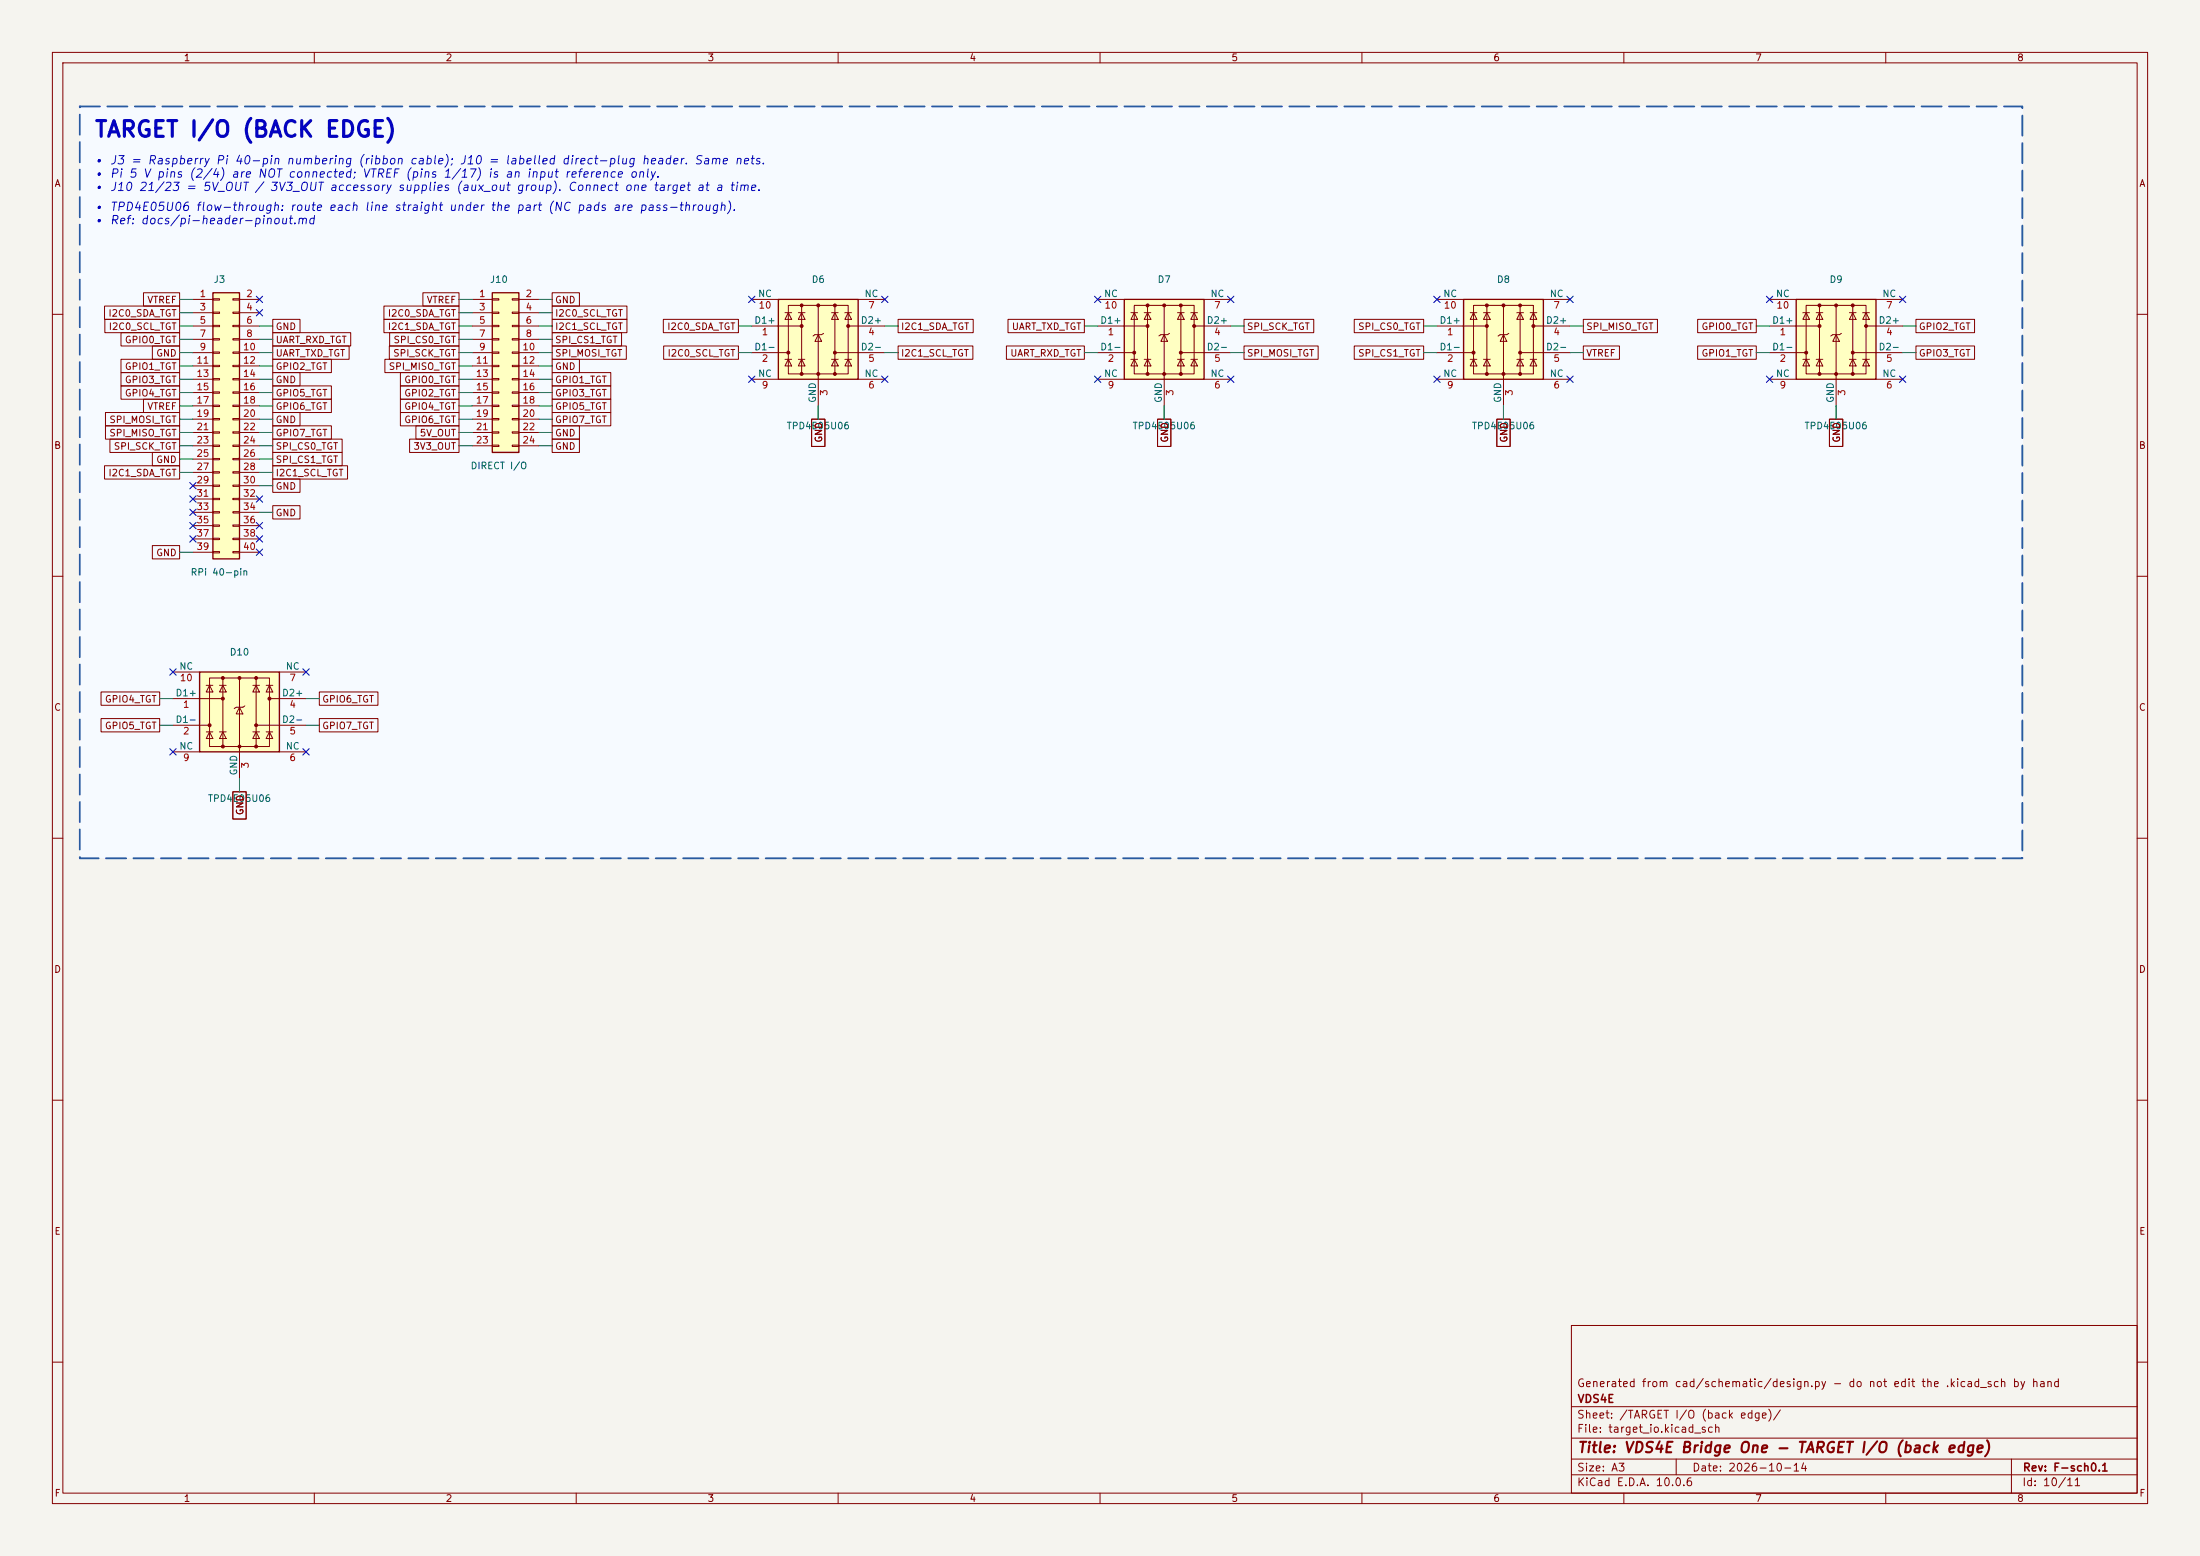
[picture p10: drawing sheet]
<svg xmlns="http://www.w3.org/2000/svg" width="420mm" height="297mm" viewBox="0 0 420 297" stroke-linecap="round" stroke-linejoin="round" font-family="sans-serif">
<path d="M0 0h420v297h-420z" fill="#f5f4ef" stroke="#f5f4ef" stroke-width=".19"/>
<g fill="none" stroke="#840000" stroke-width=".19">
<path d="M10 10h400v277h-400zM12 12h396v273h-396zM60 10v2M110 10v2M160 10v2M210 10v2M260 10v2M310 10v2M360 10v2M10 60h2M408 60h2M10 110h2"/>
<path d="M408 110h2M10 160h2M408 160h2M10 210h2M408 210h2M300 253h108v32h-108zM10 260h2M300 278.5h108M300 274.5h108M300 268.5h108M320 278.5v3M384 278.5v6.5"/>
<path d="M408 260h2M60 285v2M110 285v2M160 285v2M210 285v2M260 285v2M300 281.5h108M310 285v2M360 285v2"/>
</g>
<path d="M15.2 20.3h370.9v143.5h-370.9z" fill="#f6faff"/>
<path d="M279.4 57.2h15.2v15.2h-15.2z" fill="#ffffc2"/>
<g fill="none" stroke="#840000" stroke-width=".19">
<path d="M274.3 57.2h5.1M280.7 59.7h1.2M281.3 58.3h11.4v13.1h-11.4zM281.3 59.7l.6 1.3h-1.2zM283.2 59.7h1.3M283.8 59.7l.7 1.3h-1.3zM283.8 58.3v13.1M287 58.3v19.2M289.6 59.7h1.2M290.2 59.7l.6 1.3h-1.2zM290.2 58.3v13.1M292.1 59.7h1.3"/>
<path d="M292.7 59.7l.7 1.3h-1.3zM294.6 57.2h5.1M274.3 62.2h9.5M274.3 67.3h7M274.3 72.4h5.1M280.7 68.6h1.2M281.3 68.6l.6 1.3h-1.2zM283.2 68.6h1.3M283.8 68.6l.7 1.3h-1.3zM287 63.9l.7 1.3h-1.3zM288 63.6l-.3 .3h-1.3l-.4 .2M289.6 68.6h1.2"/>
<path d="M290.2 68.6l.6 1.3h-1.2zM290.2 67.3h9.5M292.1 68.6h1.3M292.7 68.6l.7 1.3h-1.3zM292.7 62.2h7M294.6 72.4h5.1"/>
</g>
<path d="M279.4 57.2h15.2v15.2h-15.2z" fill="none" stroke="#840000" stroke-width=".25"/>
<g fill="#840000" stroke="#840000" stroke-width=".19">
<circle cx="281.3" cy="67.3" r=".28"/>
<circle cx="283.8" cy="58.3" r=".28"/>
<circle cx="283.8" cy="62.2" r=".28"/>
<circle cx="283.8" cy="71.4" r=".28"/>
<circle cx="287" cy="58.3" r=".28"/>
<circle cx="287" cy="71.4" r=".28"/>
<circle cx="290.2" cy="58.3" r=".28"/>
<circle cx="290.2" cy="67.3" r=".28"/>
<circle cx="290.2" cy="71.4" r=".28"/>
<circle cx="292.7" cy="62.2" r=".28"/>
</g>
<path d="M38.1 128.3h15.2v15.2h-15.2z" fill="#ffffc2"/>
<g fill="none" stroke="#840000" stroke-width=".19">
<path d="M33 133.4h9.5M33 138.4h7M33 128.3h5.1M39.4 130.8h1.2M39.4 139.7h1.2M40 129.4h11.4v13.1h-11.4zM40 130.8l.6 1.3h-1.2zM40 139.7l.6 1.3h-1.2zM41.9 130.8h1.3M41.9 139.7h1.3M42.5 130.8l.7 1.3h-1.3zM42.5 139.7l.7 1.3h-1.3z"/>
<path d="M42.5 129.4v13.1M45.7 135l.7 1.3h-1.3zM45.7 129.4v19.2M46.7 134.7l-.3 .3h-1.3l-.4 .3M48.3 130.8h1.2M48.3 139.7h1.2M48.9 130.8l.6 1.3h-1.2zM48.9 139.7l.6 1.3h-1.2zM48.9 129.4v13.1M48.9 138.4h9.5M50.8 130.8h1.3M50.8 139.7h1.3"/>
<path d="M51.4 130.8l.7 1.3h-1.3zM51.4 139.7l.7 1.3h-1.3zM51.4 133.4h7M53.3 128.3h5.1M33 143.5h5.1M53.3 143.5h5.1"/>
</g>
<path d="M38.1 128.3h15.2v15.2h-15.2z" fill="none" stroke="#840000" stroke-width=".25"/>
<g fill="#840000" stroke="#840000" stroke-width=".19">
<circle cx="40" cy="138.4" r=".28"/>
<circle cx="42.5" cy="129.4" r=".28"/>
<circle cx="42.5" cy="133.4" r=".28"/>
<circle cx="42.5" cy="142.5" r=".28"/>
<circle cx="45.7" cy="129.4" r=".28"/>
<circle cx="45.7" cy="142.5" r=".28"/>
<circle cx="48.9" cy="129.4" r=".28"/>
<circle cx="48.9" cy="138.4" r=".28"/>
<circle cx="48.9" cy="142.5" r=".28"/>
<circle cx="51.4" cy="133.4" r=".28"/>
</g>
<path d="M148.6 57.2h15.2v15.2h-15.2z" fill="#ffffc2"/>
<g fill="none" stroke="#840000" stroke-width=".19">
<path d="M143.5 57.2h5.1M149.9 59.7h1.2M150.5 58.3h11.4v13.1h-11.4zM150.5 59.7l.6 1.3h-1.2zM152.4 59.7h1.3M153 59.7l.7 1.3h-1.3zM153 58.3v13.1M156.2 58.3v19.2M158.7 59.7h1.3M159.4 59.7l.6 1.3h-1.3zM159.4 58.3v13.1M161.3 59.7h1.3"/>
<path d="M161.9 59.7l.7 1.3h-1.3zM163.8 57.2h5.1M143.5 62.2h9.5M143.5 67.3h7M143.5 72.4h5.1M149.9 68.6h1.2M150.5 68.6l.6 1.3h-1.2zM152.4 68.6h1.3M153 68.6l.7 1.3h-1.3zM156.2 63.9l.6 1.3h-1.2zM157.2 63.6l-.4 .3h-1.2l-.4 .2M158.7 68.6h1.3"/>
<path d="M159.4 68.6l.6 1.3h-1.3zM159.4 67.3h9.5M161.3 68.6h1.3M161.9 68.6l.7 1.3h-1.3zM161.9 62.2h7M163.8 72.4h5.1"/>
</g>
<path d="M148.6 57.2h15.2v15.2h-15.2z" fill="none" stroke="#840000" stroke-width=".25"/>
<g fill="#840000" stroke="#840000" stroke-width=".19">
<circle cx="150.5" cy="67.3" r=".28"/>
<circle cx="153" cy="58.3" r=".28"/>
<circle cx="153" cy="62.2" r=".28"/>
<circle cx="153" cy="71.4" r=".28"/>
<circle cx="156.2" cy="58.3" r=".28"/>
<circle cx="156.2" cy="71.4" r=".28"/>
<circle cx="159.4" cy="58.3" r=".28"/>
<circle cx="159.4" cy="67.3" r=".28"/>
<circle cx="159.4" cy="71.4" r=".28"/>
<circle cx="161.9" cy="62.2" r=".28"/>
</g>
<path d="M40.6 55.9h5.1v50.8h-5.1z" fill="#ffffc2"/>
<path d="M40.6 55.9h5.1v50.8h-5.1z" fill="none" stroke="#840000" stroke-width=".25"/>
<g fill="none" stroke="#840000" stroke-width=".19">
<path d="M36.8 57.2h3.8M36.8 59.7h3.8M40.6 57h1.3v.3h-1.3zM40.6 59.6h1.3v.2h-1.3zM44.4 57h1.3v.3h-1.3zM44.4 59.6h1.3v.2h-1.3zM45.7 57.2h3.8M45.7 59.7h3.8M36.8 62.2h3.8M36.8 64.8h3.8M36.8 67.3h3.8M36.8 69.9h3.8"/>
<path d="M36.8 72.4h3.8M36.8 74.9h3.8M36.8 77.5h3.8M40.6 62.1h1.3v.3h-1.3zM40.6 64.6h1.3v.3h-1.3zM40.6 67.2h1.3v.2h-1.3zM40.6 69.7h1.3v.3h-1.3zM40.6 72.3h1.3v.2h-1.3zM40.6 74.8h1.3v.3h-1.3zM40.6 77.3h1.3v.3h-1.3zM40.6 79.9h1.3v.2h-1.3zM44.4 62.1h1.3v.3h-1.3z"/>
<path d="M44.4 64.6h1.3v.3h-1.3zM44.4 67.2h1.3v.2h-1.3zM44.4 69.7h1.3v.3h-1.3zM44.4 72.3h1.3v.2h-1.3zM44.4 74.8h1.3v.3h-1.3zM44.4 77.3h1.3v.3h-1.3zM44.4 79.9h1.3v.2h-1.3zM45.7 62.2h3.8M45.7 64.8h3.8M45.7 67.3h3.8M45.7 69.9h3.8M45.7 72.4h3.8"/>
<path d="M45.7 74.9h3.8M45.7 77.5h3.8M36.8 80h3.8M36.8 82.6h3.8M36.8 85.1h3.8M36.8 87.6h3.8M36.8 90.2h3.8M36.8 92.7h3.8M36.8 95.3h3.8M36.8 97.8h3.8M40.6 82.4h1.3v.3h-1.3zM40.6 85h1.3v.2h-1.3z"/>
<path d="M40.6 87.5h1.3v.3h-1.3zM40.6 90h1.3v.3h-1.3zM40.6 92.6h1.3v.2h-1.3zM40.6 95.1h1.3v.3h-1.3zM40.6 97.7h1.3v.2h-1.3zM44.4 82.4h1.3v.3h-1.3zM44.4 85h1.3v.2h-1.3zM44.4 87.5h1.3v.3h-1.3zM44.4 90h1.3v.3h-1.3zM44.4 92.6h1.3v.2h-1.3zM44.4 95.1h1.3v.3h-1.3zM44.4 97.7h1.3v.2h-1.3z"/>
<path d="M45.7 80h3.8M45.7 82.6h3.8M45.7 85.1h3.8M45.7 87.6h3.8M45.7 90.2h3.8M45.7 92.7h3.8M45.7 95.3h3.8M45.7 97.8h3.8M36.8 100.3h3.8M36.8 102.9h3.8M36.8 105.4h3.8M40.6 100.2h1.3v.3h-1.3z"/>
<path d="M40.6 102.7h1.3v.3h-1.3zM40.6 105.3h1.3v.2h-1.3zM44.4 100.2h1.3v.3h-1.3zM44.4 102.7h1.3v.3h-1.3zM44.4 105.3h1.3v.2h-1.3zM45.7 100.3h3.8M45.7 102.9h3.8M45.7 105.4h3.8"/>
</g>
<path d="M94 55.9h5.1v30.5h-5.1z" fill="#ffffc2"/>
<path d="M94 55.9h5.1v30.5h-5.1z" fill="none" stroke="#840000" stroke-width=".25"/>
<g fill="none" stroke="#840000" stroke-width=".19">
<path d="M90.2 57.2h3.8M90.2 59.7h3.8M94 57h1.2v.3h-1.2zM94 59.6h1.2v.2h-1.2zM97.8 57h1.3v.3h-1.3zM97.8 59.6h1.3v.2h-1.3zM99.1 57.2h3.8M99.1 59.7h3.8M90.2 62.2h3.8M90.2 64.8h3.8M90.2 67.3h3.8M90.2 69.9h3.8"/>
<path d="M90.2 72.4h3.8M90.2 74.9h3.8M90.2 77.5h3.8M94 62.1h1.2v.3h-1.2zM94 64.6h1.2v.3h-1.2zM94 67.2h1.2v.2h-1.2zM94 69.7h1.2v.3h-1.2zM94 72.3h1.2v.2h-1.2zM94 74.8h1.2v.3h-1.2zM94 77.3h1.2v.3h-1.2zM94 79.9h1.2v.2h-1.2zM97.8 62.1h1.3v.3h-1.3z"/>
<path d="M97.8 64.6h1.3v.3h-1.3zM97.8 67.2h1.3v.2h-1.3zM97.8 69.7h1.3v.3h-1.3zM97.8 72.3h1.3v.2h-1.3zM97.8 74.8h1.3v.3h-1.3zM97.8 77.3h1.3v.3h-1.3zM97.8 79.9h1.3v.2h-1.3zM99.1 62.2h3.8M99.1 64.8h3.8M99.1 67.3h3.8M99.1 69.9h3.8M99.1 72.4h3.8"/>
<path d="M99.1 74.9h3.8M99.1 77.5h3.8M90.2 80h3.8M90.2 82.6h3.8M90.2 85.1h3.8M94 82.4h1.2v.3h-1.2zM94 85h1.2v.2h-1.2zM97.8 82.4h1.3v.3h-1.3zM97.8 85h1.3v.2h-1.3zM99.1 80h3.8M99.1 82.6h3.8M99.1 85.1h3.8"/>
</g>
<path d="M214.6 57.2h15.3v15.2h-15.3z" fill="#ffffc2"/>
<g fill="none" stroke="#840000" stroke-width=".19">
<path d="M209.5 57.2h5.1M215.9 59.7h1.3M216.5 58.3h11.5v13.1h-11.5zM216.5 59.7l.7 1.3h-1.3zM218.4 59.7h1.3M219.1 59.7l.6 1.3h-1.3zM219.1 58.3v13.1M222.2 58.3v19.2M224.8 59.7h1.3M225.4 59.7l.7 1.3h-1.3zM225.4 58.3v13.1M227.3 59.7h1.3"/>
<path d="M228 59.7l.6 1.3h-1.3zM229.9 57.2h5M209.5 62.2h9.6M209.5 67.3h7M209.5 72.4h5.1M215.9 68.6h1.3M216.5 68.6l.7 1.3h-1.3zM218.4 68.6h1.3M219.1 68.6l.6 1.3h-1.3zM222.2 63.9l.7 1.3h-1.3zM223.3 63.6l-.4 .3h-1.3l-.4 .2M224.8 68.6h1.3"/>
<path d="M225.4 68.6l.7 1.3h-1.3zM225.4 67.3h9.5M227.3 68.6h1.3M228 68.6l.6 1.3h-1.3zM228 62.2h6.9M229.9 72.4h5"/>
</g>
<path d="M214.6 57.2h15.3v15.2h-15.3z" fill="none" stroke="#840000" stroke-width=".25"/>
<g fill="#840000" stroke="#840000" stroke-width=".19">
<circle cx="216.5" cy="67.3" r=".28"/>
<circle cx="219.1" cy="58.3" r=".28"/>
<circle cx="219.1" cy="62.2" r=".28"/>
<circle cx="219.1" cy="71.4" r=".28"/>
<circle cx="222.2" cy="58.3" r=".28"/>
<circle cx="222.2" cy="71.4" r=".28"/>
<circle cx="225.4" cy="58.3" r=".28"/>
<circle cx="225.4" cy="67.3" r=".28"/>
<circle cx="225.4" cy="71.4" r=".28"/>
<circle cx="228" cy="62.2" r=".28"/>
</g>
<path d="M342.9 57.2h15.2v15.2h-15.2z" fill="#ffffc2"/>
<g fill="none" stroke="#840000" stroke-width=".19">
<path d="M20 58.4h14.3v2.6h-14.3zM27.4 55.9h6.9v2.5h-6.9zM73.3 58.4h14.3v2.6h-14.3zM80.7 55.9h6.9v2.5h-6.9zM105.4 55.9h5.2v2.5h-5.2zM105.4 58.4h14.3v2.6h-14.3zM337.8 57.2h5.1M344.2 59.7h1.2M344.8 58.3h11.4v13.1h-11.4zM344.8 59.7l.6 1.3h-1.2zM346.7 59.7h1.3M347.3 59.7l.7 1.3h-1.3z"/>
<path d="M347.3 58.3v13.1M350.5 58.3v19.2M353.1 59.7h1.2M353.7 59.7l.6 1.3h-1.2zM353.7 58.3v13.1M355.6 59.7h1.3M356.2 59.7l.7 1.3h-1.3zM358.1 57.2h5.1M20 61h14.3v2.5h-14.3zM20.1 78.7h14.2v2.6h-14.2zM23.1 68.6h11.2v2.5h-11.2zM23.1 73.7h11.2v2.5h-11.2z"/>
<path d="M23.1 71.1h11.2v2.6h-11.2zM23.1 63.5h11.2v2.5h-11.2zM27.4 76.2h6.9v2.5h-6.9zM29.1 66h5.2v2.6h-5.2zM52.1 76.2h11.2v2.5h-11.2zM52.1 66h14.5v2.6h-14.5zM52.1 73.7h11.2v2.5h-11.2zM52.1 78.7h5.2v2.6h-5.2zM52.1 71.1h5.2v2.6h-5.2zM52.1 61h5.2v2.5h-5.2zM52.1 68.6h11.2v2.5h-11.2zM52.1 63.5h14.9v2.5h-14.9z"/>
<path d="M73.3 61h14.3v2.5h-14.3zM73.5 68.6h14.1v2.5h-14.1zM74.3 66h13.3v2.6h-13.3zM74.4 63.5h13.2v2.5h-13.2zM76.4 73.7h11.2v2.5h-11.2zM76.4 78.7h11.2v2.6h-11.2zM76.4 76.2h11.2v2.5h-11.2zM76.4 71.1h11.2v2.6h-11.2zM105.4 76.2h11.2v2.5h-11.2zM105.4 68.6h5.2v2.5h-5.2zM105.4 73.7h11.2v2.5h-11.2zM105.4 71.1h11.2v2.6h-11.2z"/>
<path d="M105.4 61h14.3v2.5h-14.3zM105.4 63.5h13.3v2.5h-13.3zM105.4 66h14.2v2.6h-14.2zM105.4 78.7h11.2v2.6h-11.2zM126.6 61h14.4v2.5h-14.4zM126.7 66h14.3v2.6h-14.3zM171.4 61h14.4v2.5h-14.4zM171.4 66h14.3v2.6h-14.3zM192.1 66h14.9v2.6h-14.9zM192.4 61h14.6v2.5h-14.6zM237.5 61h13.3v2.5h-13.3zM237.5 66h14.1v2.6h-14.1z"/>
<path d="M258.5 66h13.3v2.6h-13.3zM258.5 61h13.3v2.5h-13.3zM302.3 61h14.1v2.5h-14.1zM302.3 66h6.9v2.6h-6.9zM324.1 66h11.2v2.6h-11.2zM324.1 61h11.2v2.5h-11.2zM337.8 62.2h9.5M337.8 67.3h7M337.8 72.4h5.1M344.2 68.6h1.2M344.8 68.6l.6 1.3h-1.2zM346.7 68.6h1.3"/>
<path d="M347.3 68.6l.7 1.3h-1.3zM350.5 63.9l.7 1.3h-1.3zM351.5 63.6l-.3 .3h-1.3l-.4 .2M353.1 68.6h1.2M353.7 68.6l.6 1.3h-1.2zM353.7 67.3h9.5M355.6 68.6h1.3M356.2 68.6l.7 1.3h-1.3zM356.2 62.2h7M358.1 72.4h5.1M365.8 61h11.2v2.5h-11.2zM365.8 66h11.2v2.6h-11.2z"/>
<path d="M20 88.9h14.3v2.5h-14.3zM20.1 81.3h14.2v2.5h-14.2zM21 83.8h13.3v2.6h-13.3zM29.1 86.4h5.2v2.5h-5.2zM52.1 86.4h13.2v2.5h-13.2zM52.1 81.3h11.2v2.5h-11.2zM52.1 91.4h5.2v2.6h-5.2zM52.1 96.5h5.2v2.6h-5.2zM52.1 88.9h14.2v2.5h-14.2zM52.1 83.8h13.2v2.6h-13.2zM78.2 83.8h9.4v2.6h-9.4zM79.4 81.3h8.2v2.5h-8.2z"/>
<path d="M105.4 83.8h5.2v2.6h-5.2zM105.4 81.3h5.2v2.5h-5.2zM154.9 80h2.6v5.2h-2.6zM221 80h2.5v5.2h-2.5zM285.7 80h2.6v5.2h-2.6zM349.2 80h2.6v5.2h-2.6zM29.1 104.1h5.2v2.6h-5.2zM19.3 132.1h11.2v2.5h-11.2zM19.3 137.2h11.2v2.5h-11.2zM61 132.1h11.2v2.5h-11.2zM61 137.2h11.2v2.5h-11.2zM44.4 151.1h2.6v5.2h-2.6z"/>
</g>
<path d="M342.9 57.2h15.2v15.2h-15.2z" fill="none" stroke="#840000" stroke-width=".25"/>
<g fill="#840000" stroke="#840000" stroke-width=".19">
<circle cx="344.8" cy="67.3" r=".28"/>
<circle cx="347.3" cy="58.3" r=".28"/>
<circle cx="347.3" cy="62.2" r=".28"/>
<circle cx="347.3" cy="71.4" r=".28"/>
<circle cx="350.5" cy="58.3" r=".28"/>
<circle cx="350.5" cy="71.4" r=".28"/>
<circle cx="353.7" cy="58.3" r=".28"/>
<circle cx="353.7" cy="67.3" r=".28"/>
<circle cx="353.7" cy="71.4" r=".28"/>
<circle cx="356.2" cy="62.2" r=".28"/>
</g>
<g fill="none" stroke="#009600" stroke-width=".19">
<path d="M34.3 57.2h2.5M34.3 59.7h2.5M87.6 57.2h2.6M87.6 59.7h2.6M102.9 57.2h2.5M102.9 59.7h2.5M34.3 62.2h2.5M34.3 67.3h2.5M34.3 64.8h2.5M34.3 74.9h2.5M34.3 77.5h2.5M34.3 72.4h2.5"/>
<path d="M34.3 69.9h2.5M49.5 62.2h2.6M49.5 67.3h2.6M49.5 64.8h2.6M49.5 74.9h2.6M49.5 77.5h2.6M49.5 72.4h2.6M49.5 69.9h2.6M87.6 62.2h2.6M87.6 67.3h2.6M87.6 64.8h2.6M87.6 74.9h2.6"/>
<path d="M87.6 77.5h2.6M87.6 72.4h2.6M87.6 69.9h2.6M102.9 62.2h2.5M102.9 67.3h2.5M102.9 64.8h2.5M102.9 74.9h2.5M102.9 77.5h2.5M102.9 72.4h2.5M102.9 69.9h2.5M141 62.2h2.5M141 67.3h2.5"/>
<path d="M156.2 77.5v2.5M168.9 62.2h2.5M168.9 67.3h2.5M207 62.2h2.5M207 67.3h2.5M222.2 77.5v2.5M234.9 62.2h2.6M234.9 67.3h2.6M271.8 62.2h2.5M271.8 67.3h2.5M287 77.5v2.5M299.7 62.2h2.6"/>
<path d="M299.7 67.3h2.6M335.3 62.2h2.5M335.3 67.3h2.5M350.5 77.5v2.5M363.2 62.2h2.6M363.2 67.3h2.6M34.3 85.1h2.5M34.3 82.6h2.5M34.3 80h2.5M34.3 87.6h2.5M34.3 90.2h2.5M49.5 85.1h2.6"/>
<path d="M49.5 82.6h2.6M49.5 80h2.6M49.5 87.6h2.6M49.5 97.8h2.6M49.5 90.2h2.6M49.5 92.7h2.6M87.6 85.1h2.6M87.6 82.6h2.6M87.6 80h2.6M102.9 85.1h2.5M102.9 82.6h2.5M102.9 80h2.5"/>
<path d="M34.3 105.4h2.5M30.5 138.4h2.5M30.5 133.4h2.5M58.4 138.4h2.6M58.4 133.4h2.6M45.7 148.6v2.5"/>
</g>
<g fill="none" stroke="#000084" stroke-width=".19">
<path d="M48.9 59.1l1.2 1.2M48.9 56.5l1.2 1.3M50.1 59.1l-1.2 1.2M50.1 56.5l-1.2 1.3M142.9 56.5l1.2 1.3M144.1 56.5l-1.2 1.3M168.3 56.5l1.2 1.3M169.5 56.5l-1.2 1.3M208.9 56.5l1.3 1.3M210.2 56.5l-1.3 1.3M234.3 56.5l1.3 1.3M235.6 56.5l-1.3 1.3"/>
<path d="M273.7 56.5l1.2 1.3M274.9 56.5l-1.2 1.3M299.1 56.5l1.2 1.3M300.3 56.5l-1.2 1.3M337.2 56.5l1.2 1.3M338.4 56.5l-1.2 1.3M362.6 56.5l1.2 1.3M363.8 56.5l-1.2 1.3M142.9 71.8l1.2 1.2M144.1 71.8l-1.2 1.2M168.3 71.8l1.2 1.2M169.5 71.8l-1.2 1.2"/>
<path d="M208.9 71.8l1.3 1.2M210.2 71.8l-1.3 1.2M234.3 71.8l1.3 1.2M235.6 71.8l-1.3 1.2M273.7 71.8l1.2 1.2M274.9 71.8l-1.2 1.2M299.1 71.8l1.2 1.2M300.3 71.8l-1.2 1.2M337.2 71.8l1.2 1.2M338.4 71.8l-1.2 1.2M362.6 71.8l1.2 1.2M363.8 71.8l-1.2 1.2"/>
<path d="M36.2 97.2l1.2 1.2M36.2 99.7l1.2 1.2M36.2 92.1l1.2 1.2M36.2 94.6l1.2 1.3M37.4 97.2l-1.2 1.2M37.4 99.7l-1.2 1.2M37.4 92.1l-1.2 1.2M37.4 94.6l-1.2 1.3M48.9 99.7l1.2 1.2M48.9 94.6l1.2 1.3M50.1 99.7l-1.2 1.2M50.1 94.6l-1.2 1.3"/>
<path d="M36.2 102.3l1.2 1.2M37.4 102.3l-1.2 1.2M48.9 102.3l1.2 1.2M48.9 104.8l1.2 1.2M50.1 102.3l-1.2 1.2M50.1 104.8l-1.2 1.2M32.4 127.7l1.2 1.2M33.6 127.7l-1.2 1.2M57.8 127.7l1.2 1.2M59 127.7l-1.2 1.2M32.4 142.9l1.2 1.2M33.6 142.9l-1.2 1.2"/>
<path d="M57.8 142.9l1.2 1.2M59 142.9l-1.2 1.2"/>
</g>
<path d="M15.2 20.3h370.9v143.5h-370.9z" fill="none" stroke="#285aa0" stroke-width=".35" stroke-dasharray="3.8 1.4"/>
<text font-size="3" fill="#0000c2" x="17.9" y="26.9">TARGET I/O (BACK EDGE)</text>
<text font-size="2" fill="#840000" x="301" y="277.8">Title: VDS4E Bridge One - TARGET I/O (back edge)</text>
<g font-size="1.6" fill="#0000c2">
<text x="17.7" y="34.3">• Pi 5 V pins (2/4) are NOT connected; VTREF (pins 1/17) is an input reference only.</text>
<text x="17.7" y="31.8">• J3 = Raspberry Pi 40-pin numbering (ribbon cable); J10 = labelled direct-plug header.</text>
<text x="132.4" y="31.8">Same nets.</text>
<text x="17.7" y="40.7">• TPD4E05U06 flow-through: route each line straight under the part (NC pads are pass-through).</text>
<text x="17.7" y="36.9">• J10 21/23 = 5V_OUT / 3V3_OUT accessory supplies (aux_out group).</text>
<text x="108.2" y="36.9">Connect one target at a time.</text>
<text x="17.7" y="43.2">• Ref: docs/pi-header-pinout.md</text>
</g>
<g font-size="1.5" fill="#840000">
<text x="300.9" y="265.1">Generated from cad/schematic/design.py - do not edit the .kicad_sch by hand</text>
<text x="301" y="268.1">VDS4E</text>
<text x="300.9" y="273.8">File: target_io.kicad_sch</text>
<text x="300.9" y="271.1">Sheet: /TARGET I/O (back edge)/</text>
<text x="300.9" y="281.2">Size: A3</text>
<text x="322.9" y="281.2">Date: 2026-10-14</text>
<text x="386" y="281.2">Rev: F-sch0.1</text>
<text x="300.9" y="284">KiCad E.D.A. 10.0.6</text>
<text x="385.9" y="284">Id: 10/11</text>
</g>
<g font-size="1.3" fill="#840000">
<text x="35" y="12">1</text>
<text x="85" y="12">2</text>
<text x="135" y="12">3</text>
<text x="185" y="12">4</text>
<text x="235" y="12">5</text>
<text x="285" y="12">6</text>
<text x="335" y="12">7</text>
<text x="385" y="12">8</text>
<text x="10.3" y="36">A</text>
<text x="408.3" y="36">A</text>
<text x="28" y="58.2">VTREF</text>
<text x="81.4" y="58.2">VTREF</text>
<text x="105.9" y="58.2">GND</text>
<text x="20.6" y="60.7">I2C0_SDA_TGT</text>
<text x="20.6" y="63.3">I2C0_SCL_TGT</text>
<text x="23.7" y="65.8">GPIO0_TGT</text>
<text x="52.5" y="63.3">GND</text>
<text x="52.5" y="65.8">UART_RXD_TGT</text>
<text x="73.9" y="60.7">I2C0_SDA_TGT</text>
<text x="73.9" y="63.3">I2C1_SDA_TGT</text>
<text x="75" y="65.8">SPI_CS0_TGT</text>
<text x="105.9" y="63.3">I2C1_SCL_TGT</text>
<text x="105.9" y="60.7">I2C0_SCL_TGT</text>
<text x="105.9" y="65.8">SPI_CS1_TGT</text>
<text x="127.3" y="63.3">I2C0_SDA_TGT</text>
<text x="171.9" y="63.3">I2C1_SDA_TGT</text>
<text x="193.1" y="63.3">UART_TXD_TGT</text>
<text x="237.9" y="63.3">SPI_SCK_TGT</text>
<text x="259.2" y="63.3">SPI_CS0_TGT</text>
<text x="302.7" y="63.3">SPI_MISO_TGT</text>
<text x="324.7" y="63.3">GPIO0_TGT</text>
<text x="366.2" y="63.3">GPIO2_TGT</text>
<text x="23.7" y="70.9">GPIO1_TGT</text>
<text x="29.7" y="68.4">GND</text>
<text x="52.5" y="68.4">UART_TXD_TGT</text>
<text x="52.5" y="70.9">GPIO2_TGT</text>
<text x="74.1" y="70.9">SPI_MISO_TGT</text>
<text x="75" y="68.4">SPI_SCK_TGT</text>
<text x="105.9" y="70.9">GND</text>
<text x="105.9" y="68.4">SPI_MOSI_TGT</text>
<text x="127.3" y="68.4">I2C0_SCL_TGT</text>
<text x="171.9" y="68.4">I2C1_SCL_TGT</text>
<text x="192.8" y="68.4">UART_RXD_TGT</text>
<text x="237.9" y="68.4">SPI_MOSI_TGT</text>
<text x="259.2" y="68.4">SPI_CS1_TGT</text>
<text x="302.7" y="68.4">VTREF</text>
<text x="324.7" y="68.4">GPIO1_TGT</text>
<text x="366.2" y="68.4">GPIO3_TGT</text>
<text x="23.7" y="76">GPIO4_TGT</text>
<text x="23.7" y="73.4">GPIO3_TGT</text>
<text x="52.5" y="76">GPIO5_TGT</text>
<text x="52.5" y="73.4">GND</text>
<text x="77.1" y="76">GPIO2_TGT</text>
<text x="77.1" y="73.4">GPIO0_TGT</text>
<text x="105.9" y="76">GPIO3_TGT</text>
<text x="105.9" y="73.4">GPIO1_TGT</text>
<text x="20.8" y="83.6">SPI_MISO_TGT</text>
<text x="20.8" y="81.1">SPI_MOSI_TGT</text>
<text x="28" y="78.5">VTREF</text>
<text x="52.5" y="83.6">GPIO7_TGT</text>
<text x="52.5" y="78.5">GPIO6_TGT</text>
<text x="52.5" y="81.1">GND</text>
<text x="77.1" y="81.1">GPIO6_TGT</text>
<text x="77.1" y="78.5">GPIO4_TGT</text>
<text x="80" y="83.6">5V_OUT</text>
<text x="105.9" y="78.5">GPIO5_TGT</text>
<text x="105.9" y="81.1">GPIO7_TGT</text>
<text x="105.9" y="83.6">GND</text>
<text x="10.2" y="86">B</text>
<text x="21.6" y="86.1">SPI_SCK_TGT</text>
<text x="29.7" y="88.7">GND</text>
<text x="52.5" y="88.7">SPI_CS1_TGT</text>
<text x="52.5" y="86.1">SPI_CS0_TGT</text>
<text x="78.8" y="86.1">3V3_OUT</text>
<text x="105.9" y="86.1">GND</text>
<text x="157.3" y="84.6" transform="rotate(-90 157.3 84.6)">GND</text>
<text x="223.3" y="84.6" transform="rotate(-90 223.3 84.6)">GND</text>
<text x="288.1" y="84.6" transform="rotate(-90 288.1 84.6)">GND</text>
<text x="351.6" y="84.6" transform="rotate(-90 351.6 84.6)">GND</text>
<text x="408.2" y="86">B</text>
<text x="20.6" y="91.2">I2C1_SDA_TGT</text>
<text x="52.5" y="93.8">GND</text>
<text x="52.5" y="91.2">I2C1_SCL_TGT</text>
<text x="52.5" y="98.8">GND</text>
<text x="29.7" y="106.5">GND</text>
<text x="10.2" y="136">C</text>
<text x="19.9" y="134.4">GPIO4_TGT</text>
<text x="61.4" y="134.4">GPIO6_TGT</text>
<text x="408.2" y="136">C</text>
<text x="19.9" y="139.5">GPIO5_TGT</text>
<text x="61.4" y="139.5">GPIO7_TGT</text>
<text x="46.8" y="155.7" transform="rotate(-90 46.8 155.7)">GND</text>
<text x="10.2" y="186">D</text>
<text x="408.2" y="186">D</text>
<text x="10.3" y="236">E</text>
<text x="408.3" y="236">E</text>
<text x="10.3" y="286">F</text>
<text x="35" y="287">1</text>
<text x="85" y="287">2</text>
<text x="135" y="287">3</text>
<text x="185" y="287">4</text>
<text x="235" y="287">5</text>
<text x="285" y="287">6</text>
<text x="335" y="287">7</text>
<text x="385" y="287">8</text>
<text x="408.3" y="286">F</text>
</g>
<g font-size="1.3" fill="#a90000">
<text x="38" y="57">1</text>
<text x="38" y="59.6">3</text>
<text x="46.9" y="57">2</text>
<text x="46.9" y="59.6">4</text>
<text x="91.3" y="57">1</text>
<text x="91.3" y="59.6">3</text>
<text x="100.2" y="57">2</text>
<text x="100.2" y="59.6">4</text>
<text x="144.7" y="59.2">10</text>
<text x="165.6" y="59.2">7</text>
<text x="210.8" y="59.2">10</text>
<text x="231.7" y="59.2">7</text>
<text x="275.5" y="59.2">10</text>
<text x="296.4" y="59.2">7</text>
<text x="339" y="59.2">10</text>
<text x="359.9" y="59.2">7</text>
<text x="38" y="62.1">5</text>
<text x="38" y="64.6">7</text>
<text x="46.9" y="62.1">6</text>
<text x="46.9" y="64.6">8</text>
<text x="91.3" y="62.1">5</text>
<text x="91.3" y="64.6">7</text>
<text x="100.2" y="62.1">6</text>
<text x="100.2" y="64.6">8</text>
<text x="145.3" y="64.3">1</text>
<text x="165.6" y="64.3">4</text>
<text x="211.4" y="64.3">1</text>
<text x="231.7" y="64.3">4</text>
<text x="276.1" y="64.3">1</text>
<text x="296.4" y="64.3">4</text>
<text x="339.6" y="64.3">1</text>
<text x="359.9" y="64.3">4</text>
<text x="37.4" y="69.7">11</text>
<text x="38" y="67.2">9</text>
<text x="46.3" y="67.2">10</text>
<text x="46.3" y="69.7">12</text>
<text x="90.7" y="69.7">11</text>
<text x="91.3" y="67.2">9</text>
<text x="99.6" y="67.2">10</text>
<text x="99.6" y="69.7">12</text>
<text x="145.3" y="69.4">2</text>
<text x="165.6" y="69.4">5</text>
<text x="211.4" y="69.4">2</text>
<text x="231.7" y="69.4">5</text>
<text x="276.1" y="69.4">2</text>
<text x="296.4" y="69.4">5</text>
<text x="339.6" y="69.4">2</text>
<text x="359.9" y="69.4">5</text>
<text x="37.4" y="72.3">13</text>
<text x="37.4" y="74.8">15</text>
<text x="37.4" y="77.3">17</text>
<text x="46.3" y="72.3">14</text>
<text x="46.3" y="74.8">16</text>
<text x="46.3" y="77.3">18</text>
<text x="90.7" y="72.3">13</text>
<text x="90.7" y="74.8">15</text>
<text x="90.7" y="77.3">17</text>
<text x="99.6" y="72.3">14</text>
<text x="99.6" y="74.8">16</text>
<text x="99.6" y="77.3">18</text>
<text x="145.3" y="74.5">9</text>
<text x="158.3" y="75.7" transform="rotate(-90 158.3 75.7)">3</text>
<text x="165.6" y="74.5">6</text>
<text x="211.4" y="74.5">9</text>
<text x="224.3" y="75.7" transform="rotate(-90 224.3 75.7)">3</text>
<text x="231.7" y="74.5">6</text>
<text x="276.1" y="74.5">9</text>
<text x="289.1" y="75.7" transform="rotate(-90 289.1 75.7)">3</text>
<text x="296.4" y="74.5">6</text>
<text x="339.6" y="74.5">9</text>
<text x="352.6" y="75.7" transform="rotate(-90 352.6 75.7)">3</text>
<text x="359.9" y="74.5">6</text>
<text x="37.4" y="79.9">19</text>
<text x="37.4" y="82.4">21</text>
<text x="46.3" y="79.9">20</text>
<text x="46.3" y="82.4">22</text>
<text x="90.7" y="79.9">19</text>
<text x="90.7" y="82.4">21</text>
<text x="99.6" y="79.9">20</text>
<text x="99.6" y="82.4">22</text>
<text x="37.4" y="85">23</text>
<text x="37.4" y="87.5">25</text>
<text x="46.3" y="85">24</text>
<text x="46.3" y="87.5">26</text>
<text x="90.7" y="85">23</text>
<text x="99.6" y="85">24</text>
<text x="37.4" y="90">27</text>
<text x="37.4" y="92.6">29</text>
<text x="37.4" y="95.1">31</text>
<text x="46.3" y="90">28</text>
<text x="46.3" y="92.6">30</text>
<text x="46.3" y="95.1">32</text>
<text x="37.4" y="97.7">33</text>
<text x="37.4" y="100.2">35</text>
<text x="46.3" y="97.7">34</text>
<text x="46.3" y="100.2">36</text>
<text x="37.4" y="102.7">37</text>
<text x="37.4" y="105.3">39</text>
<text x="46.3" y="102.7">38</text>
<text x="46.3" y="105.3">40</text>
<text x="34.2" y="130.3">10</text>
<text x="55.1" y="130.3">7</text>
<text x="34.8" y="135.4">1</text>
<text x="55.1" y="135.4">4</text>
<text x="34.8" y="140.5">2</text>
<text x="55.1" y="140.5">5</text>
<text x="34.8" y="145.6">9</text>
<text x="47.8" y="146.8" transform="rotate(-90 47.8 146.8)">3</text>
<text x="55.1" y="145.6">6</text>
</g>
<g font-size="1.3" fill="#006464">
<text x="40.7" y="54.3">J3</text>
<text x="93.4" y="54.3">J10</text>
<text x="144.6" y="57">NC</text>
<text x="154.8" y="54.3">D6</text>
<text x="164.9" y="57">NC</text>
<text x="210.7" y="57">NC</text>
<text x="220.9" y="54.3">D7</text>
<text x="231" y="57">NC</text>
<text x="275.4" y="57">NC</text>
<text x="285.7" y="54.3">D8</text>
<text x="295.8" y="57">NC</text>
<text x="338.9" y="57">NC</text>
<text x="349.2" y="54.3">D9</text>
<text x="359.3" y="57">NC</text>
<text x="143.9" y="62.1">D1+</text>
<text x="164.2" y="62.1">D2+</text>
<text x="209.9" y="62.1">D1+</text>
<text x="230.3" y="62.1">D2+</text>
<text x="274.7" y="62.1">D1+</text>
<text x="295" y="62.1">D2+</text>
<text x="338.2" y="62.1">D1+</text>
<text x="358.5" y="62.1">D2+</text>
<text x="143.9" y="67.2">D1-</text>
<text x="164.2" y="67.2">D2-</text>
<text x="209.9" y="67.2">D1-</text>
<text x="230.3" y="67.2">D2-</text>
<text x="274.7" y="67.2">D1-</text>
<text x="295" y="67.2">D2-</text>
<text x="338.2" y="67.2">D1-</text>
<text x="358.5" y="67.2">D2-</text>
<text x="144.6" y="72.3">NC</text>
<text x="156.1" y="77" transform="rotate(-90 156.1 77)">GND</text>
<text x="164.9" y="72.3">NC</text>
<text x="210.7" y="72.3">NC</text>
<text x="222.1" y="77" transform="rotate(-90 222.1 77)">GND</text>
<text x="231" y="72.3">NC</text>
<text x="275.4" y="72.3">NC</text>
<text x="286.9" y="77" transform="rotate(-90 286.9 77)">GND</text>
<text x="295.8" y="72.3">NC</text>
<text x="338.9" y="72.3">NC</text>
<text x="350.4" y="77" transform="rotate(-90 350.4 77)">GND</text>
<text x="359.3" y="72.3">NC</text>
<text x="150.1" y="82.2">TPD4E05U06</text>
<text x="216.1" y="82.2">TPD4E05U06</text>
<text x="280.9" y="82.2">TPD4E05U06</text>
<text x="344.4" y="82.2">TPD4E05U06</text>
<text x="89.7" y="89.9">DIRECT I/O</text>
<text x="36.3" y="110.2">RPi 40-pin</text>
<text x="43.7" y="125.4">D10</text>
<text x="34.1" y="128.1">NC</text>
<text x="54.5" y="128.1">NC</text>
<text x="33.4" y="133.2">D1+</text>
<text x="53.7" y="133.2">D2+</text>
<text x="33.4" y="138.3">D1-</text>
<text x="34.1" y="143.4">NC</text>
<text x="53.7" y="138.3">D2-</text>
<text x="54.5" y="143.4">NC</text>
<text x="45.6" y="148.1" transform="rotate(-90 45.6 148.1)">GND</text>
<text x="39.6" y="153.4">TPD4E05U06</text>
</g>
</svg>
